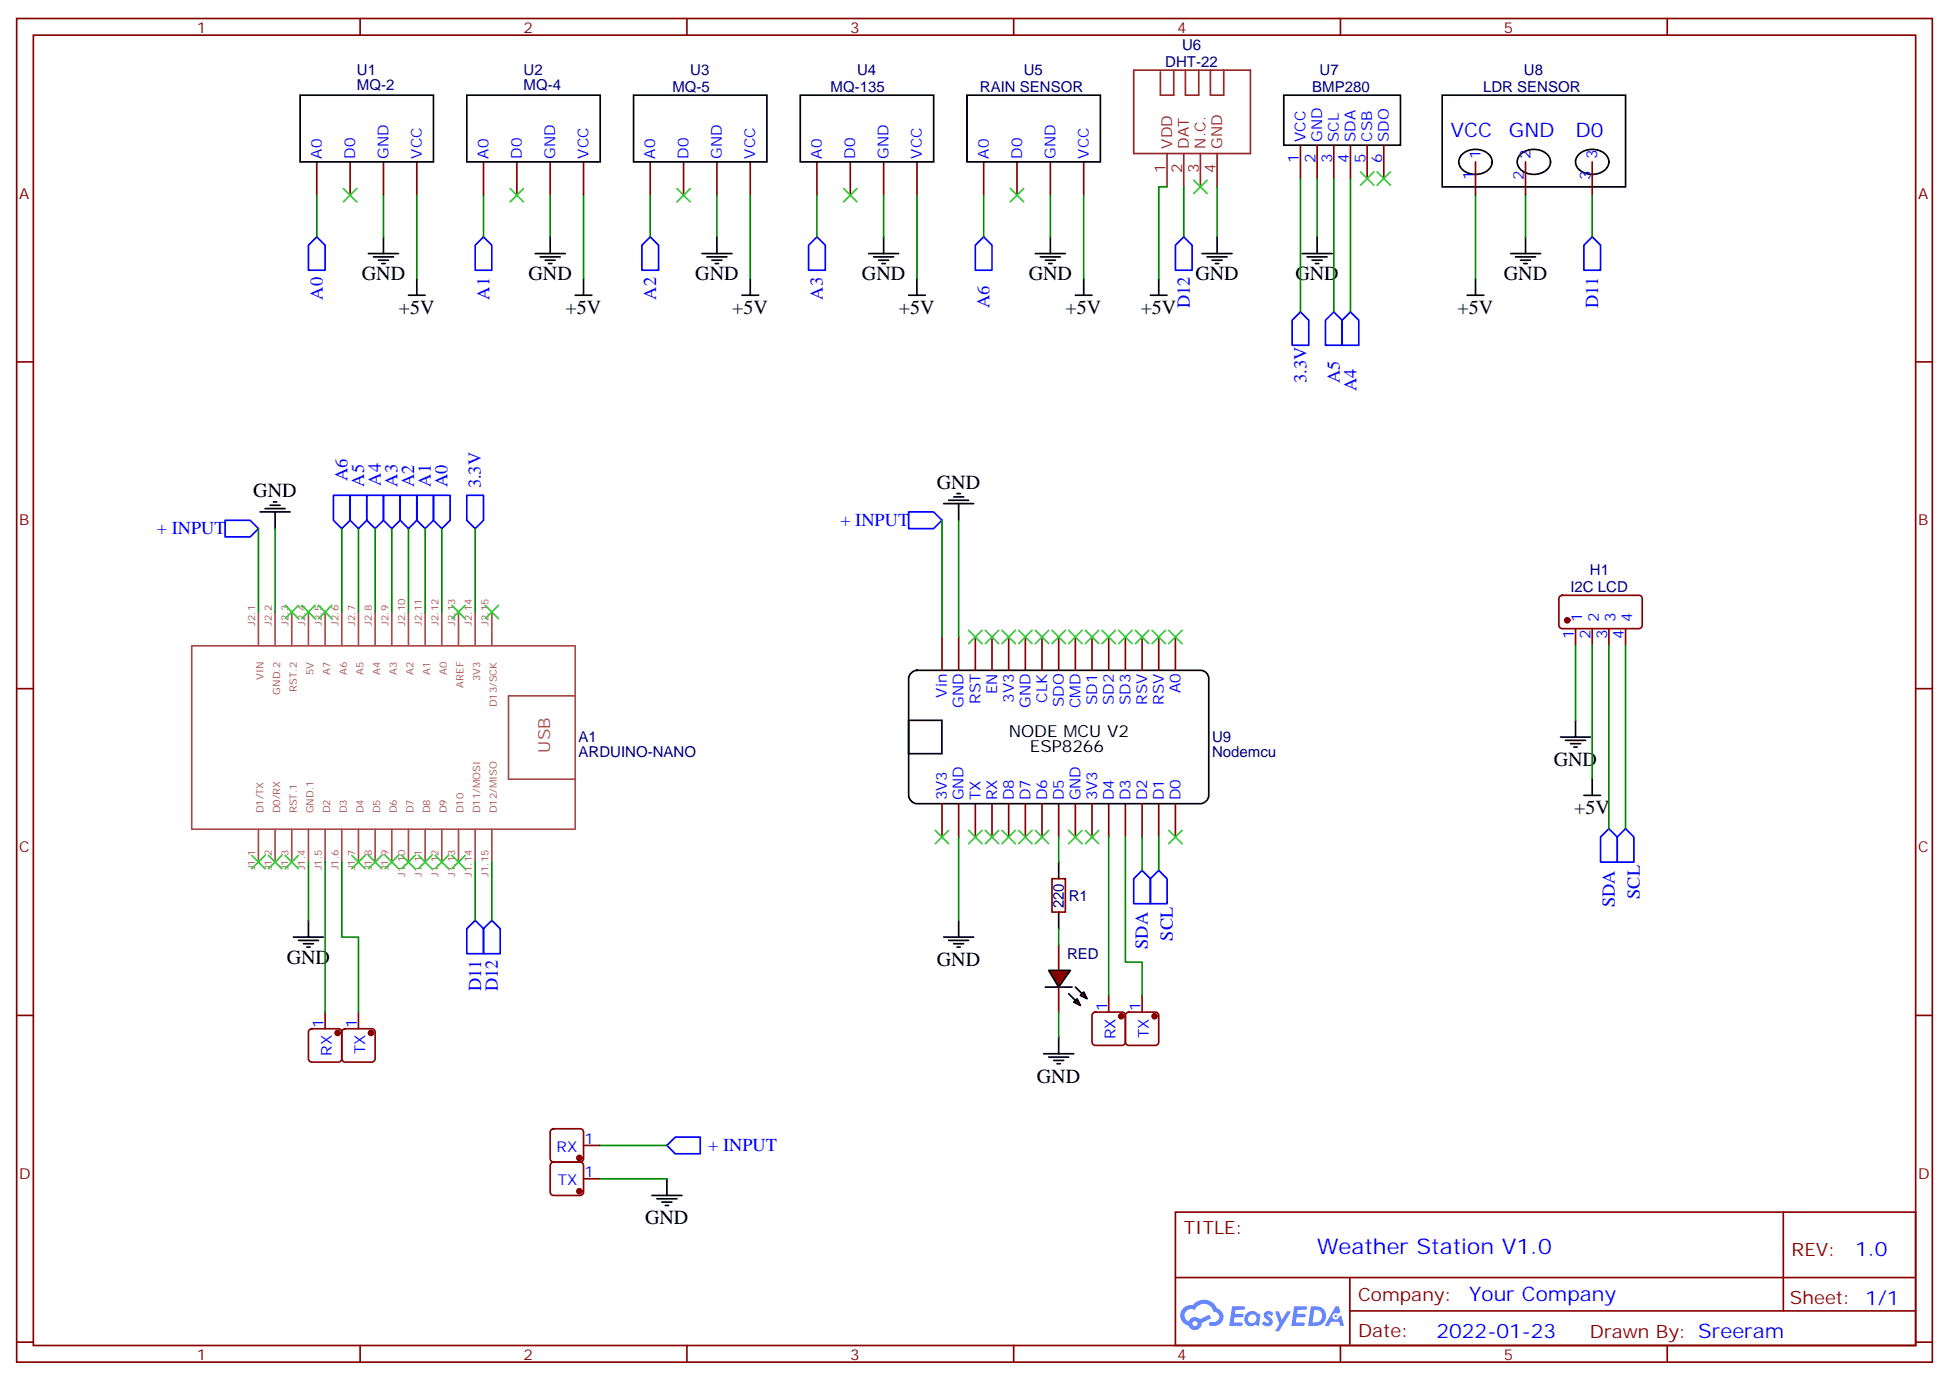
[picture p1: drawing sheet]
<svg xmlns="http://www.w3.org/2000/svg" width="412mm" height="292mm" viewBox="0 0 412 292" stroke-linecap="round" stroke-linejoin="round" font-family="sans-serif">
<g fill="none" stroke="#870000" stroke-width=".35">
<path d="M3.5 3.9h405.4v284.4h-405.4zM7.1 7.4h398.2v277.3h-398.2zM76.2 3.9v3.5M145.3 3.9v3.5M214.5 3.9v3.5M283.6 3.9v3.5M352.8 3.9v3.5M3.5 76.6h3.6M405.3 76.6h3.6M3.5 145.7h3.6M405.3 145.7h3.6M3.5 214.9h3.6"/>
<path d="M405.3 214.9h3.6M248.7 256.5h156.6v28.2h-156.6zM377.3 256.5v20.9M248.7 270.4h156.5M285.6 277.4h119.6M285.6 270.4v14.1M3.5 284h3.6M76.2 284.7v3.6M145.3 284.7v3.6M214.5 284.7v3.6M283.6 284.7v3.6M352.8 284.7v3.6"/>
<path d="M405.3 284h3.6"/>
</g>
<g fill="#5487ff">
<path d="M267.7 277.7a1.22 1.22 0 0 1 1.7 .2l-.4 .6a.47 .47 0 0 0-.3-.4 .47 .47 0 0 0-.5 .2v.1a1.55 1.55 0 0 1 1.1 1.5 1.34 1.34 0 0 1-2.3 .2l.5-.6 .7 .5a.29 .29 0 0 0 .3-.3 .29 .29 0 0 0-.2-.3 1.04 1.04 0 0 1-.6-1.7z"/>
<path d="M260.7 276.4h2.1a.43 .43 0 0 1 .5 .1 .43 .43 0 0 1 .1 .5l-.3 .2h-1.7l-.1 .8h1.5a.37 .37 0 0 1 .3 .4 .37 .37 0 0 1-.3 .4h-1.6l-.2 1.1h1.3a.43 .43 0 0 1 .5 0 .43 .43 0 0 1 .1 .5l-.3 .2h-2.5z"/>
<path d="M273.8 276.4h2.2a.43 .43 0 0 1 .4 .1 .43 .43 0 0 1 .1 .5l-.3 .2h-1.6l-.2 .8h1.6a.37 .37 0 0 1 .3 .4 .37 .37 0 0 1-.4 .4h-1.6l-.1 1.1h1.3a.43 .43 0 0 1 .4 0 .43 .43 0 0 1 .1 .5l-.3 .2h-2.4z"/>
<path d="M282.6 276.4h.7l.3 1.3-.6 .3a.69 .69 0 0 0-1 .3 .69 .69 0 0 0 .4 .9 .69 .69 0 0 0 .9-.6l.5-.2 .6 2.2h-.8l-.2-.9h-1.8l-.5 .9h-.8z"/>
<path d="M269.8 277.5h.8l.6 1.8 1.1-1.8h.9l-2.6 4.2h-.8l.9-1.5z"/>
<path d="M277.4 276.4l-.6 4.2h1.3a2.11 2.11 0 0 0 2.5-2.1 2.11 2.11 0 0 0-2.5-2.1zM278.1 277.2a1.39 1.39 0 0 1 1.7 1.4 1.39 1.39 0 0 1-1.8 1.3h-.3z"/>
<path d="M263.7 278.1a1.47 1.47 0 0 0-.1 2.1 1.47 1.47 0 0 0 2.1 .1l.7 .3 .3-2.3-.2-.3h-.4a1.49 1.49 0 0 0-2.4 .1zM264.4 278.4a.92 .92 0 0 1 1.5 .5 .92 .92 0 0 1-1.3 1.1 .9 .9 0 0 1-.2-1.6z"/>
<path d="M250.4 276.8a2.18 2.18 0 0 0 1.1 3.7 1.44 1.44 0 0 0 1.6 .9 1.44 1.44 0 0 0 1.2-1.4l2-1-.5-.8-1.9 1a1.47 1.47 0 0 0-2.4 .4 1.39 1.39 0 0 1-.7-1.9 1.39 1.39 0 0 1 2-.5 2.08 2.08 0 0 1 2.2-1.3 2.08 2.08 0 0 1 1.8 1.7 1.07 1.07 0 0 1 1.2 1 1.07 1.07 0 0 1-1 1.1h-.7a.43 .43 0 0 0-.5 .4 .43 .43 0 0 0 .4 .5 2 2 0 0 0 2.4-1 2 2 0 0 0-.7-2.6l-.4-.2a2.98 2.98 0 0 0-5.1-.6l-1.1 .1zM252.3 280.1a.55 .55 0 0 1 1.1 0 .55 .55 0 0 1-1.1 0z"/>
<circle cx="282.6" cy="278.5" r=".26"/>
</g>
<g fill="none" stroke="#870000" stroke-width=".35">
<path d="M67 34.3v7M74.1 34.3v7M81.1 34.3v7M88.2 34.3v7M102.3 34.3v7M109.4 34.3v7M116.4 34.3v7M123.5 34.3v7M137.6 34.3v7M144.6 34.3v7M151.7 34.3v7M158.7 34.3v7"/>
<path d="M172.9 34.3v7M179.9 34.3v7M187 34.3v7M194 34.3v7M208.1 34.3v7M215.2 34.3v7M222.2 34.3v7M229.3 34.3v7M275.2 30.7v7.1M278.7 30.7v7.1M282.2 30.7v7.1M285.8 30.7v7.1"/>
<path d="M289.3 30.7v7.1M292.8 30.7v7.1M312.2 34.3v7M322.8 34.3v7M336.9 34.3v7M199.3 134.8v7.1M202.8 134.8v7.1M206.4 134.8v7.1M209.9 134.8v7.1M213.4 134.8v7.1M217 134.8v7.1M220.5 134.8v7.1"/>
<path d="M224 134.8v7.1M227.5 134.8v7.1M231.1 134.8v7.1M234.6 134.8v7.1M238.1 134.8v7.1M241.7 134.8v7.1M245.2 134.8v7.1M248.7 134.8v7.1M199.3 170.1v7M202.8 170.1v7M206.4 170.1v7M209.9 170.1v7"/>
<path d="M213.4 170.1v7M217 170.1v7M220.5 170.1v7M224 170.1v7M227.5 170.1v7M231.1 170.1v7M234.6 170.1v7M238.1 170.1v7M241.7 170.1v7M245.2 170.1v7M248.7 170.1v7M65.5 217.9l.5-.2h5.6a.71 .71 0 0 1 .7 .7v5.6a.76 .76 0 0 1-.7 .8h-5.6a.76 .76 0 0 1-.7-.8v-5.6z"/>
<path d="M68.8 214.2v3.5M72.6 217.9l.4-.2h5.7a.71 .71 0 0 1 .7 .7v5.6a.76 .76 0 0 1-.7 .8h-5.7a.76 .76 0 0 1-.7-.8v-5.6zM75.8 214.2v3.5M231.3 214.4l.5-.2h5.6a.71 .71 0 0 1 .7 .7v5.6a.76 .76 0 0 1-.7 .7h-5.6a.76 .76 0 0 1-.7-.7v-5.6zM234.6 210.6v3.6M238.4 214.4l.4-.2h5.7a.71 .71 0 0 1 .7 .7v5.6a.76 .76 0 0 1-.7 .7h-5.7a.76 .76 0 0 1-.7-.7v-5.6zM241.7 210.6v3.6"/>
</g>
<g fill="none" stroke="#000" stroke-width=".35">
<path d="M63.5 20.1h28.2v14.2h-28.2zM98.8 20.1h28.2v14.2h-28.2zM134.1 20.1h28.2v14.2h-28.2zM169.3 20.1h28.3v14.2h-28.3zM204.6 20.1h28.2v14.2h-28.2zM271.6 20.1h24.7v10.6h-24.7zM305.2 20.1h38.8v19.4h-38.8zM309.5 32.6a4 4 0 0 1 6.1 1 2.67 2.67 0 0 1-2.6 3.2 3.4 3.4 0 0 1-4.3-2.5l.1-.7zM321.8 32.6a4 4 0 0 1 6.2 1 2.67 2.67 0 0 1-2.6 3.2 3.4 3.4 0 0 1-4.4-2.5l.1-.7zM334.2 32.6a4 4 0 0 1 6.1 1 2.67 2.67 0 0 1-2.6 3.2 3.4 3.4 0 0 1-4.3-2.5l.1-.7zM78 53.7h6.3M79 54.4h4.3"/>
<path d="M80.1 55.1h2.1M80.8 55.8h.7M81.1 50.1v3.6M88.2 58.9v3.6M113.2 53.7h6.4M114.3 54.4h4.2M115.4 55.1h2.1M116.1 55.8h.7M116.4 50.1v3.6M123.5 58.9v3.6M148.5 53.7h6.4M149.6 54.4h4.2"/>
<path d="M150.6 55.1h2.2M151.3 55.8h.7M151.7 50.1v3.6M158.7 58.9v3.6M183.8 53.7h6.3M184.9 54.4h4.2M185.9 55.1h2.1M186.6 55.8h.7M187 50.1v3.6M194 58.9v3.6M219.1 53.7h6.3M220.1 54.4h4.3"/>
<path d="M221.2 55.1h2.1M221.9 55.8h.7M222.2 50.1v3.6M229.3 58.9v3.6M245.2 58.9v3.6M254.4 53.7h6.3M255.4 54.4h4.2M256.5 55.1h2.1M257.2 55.8h.7M257.5 50.1v3.6M275.5 53.7h6.4M276.6 54.4h4.2"/>
<path d="M277.6 55.1h2.2M278.3 55.8h.7M278.7 50.1v3.6M312.2 58.9v3.6M319.6 53.7h6.4M320.7 54.4h4.2M321.7 55.1h2.1M322.4 55.8h.7M322.8 50.1v3.6M86.4 62.5h3.6M121.7 62.5h3.5M157 62.5h3.5"/>
<path d="M192.3 62.5h3.5M227.5 62.5h3.6M243.4 62.5h3.5M310.4 62.5h3.6M55 108.3h6.4M56.1 107.6h4.2M57.1 106.9h2.2M57.9 106.2h.7M58.2 108.3v3.6M192.3 152.4h7v7.1h-7zM192.8 142.4l1.2-.5h60a1.76 1.76 0 0 1 1.8 1.7v24.7a1.89 1.89 0 0 1-1.8 1.8h-60a1.89 1.89 0 0 1-1.7-1.8v-24.7v-.5zM62.1 198.3h6.3"/>
<path d="M63.1 199h4.3M64.2 199.7h2.1M65.3 194.8v3.5M64.9 200.4h.7"/>
</g>
<path d="M239.9 14.9h24.7v17.6h-24.7zM248.4 14.9v5.2h-2.9v-4.9M250.8 14.9v5.2h2.8v-5.2M256.1 14.9v5.2h2.8v-5.2M246.9 32.5v7M250.5 32.5v7M254 32.5v7M257.5 32.5v7" fill="none" stroke="#8c2424" stroke-width=".35"/>
<g fill="none" stroke="#a64a4a" stroke-width=".35">
<path d="M40.6 136.7h81.1v38.8h-81.1zM54.7 129.5v6.9M58.2 129.5v6.9M61.7 129.5v6.9M65.3 129.5v6.9M68.8 129.5v6.9M72.3 129.5v6.9M75.8 129.5v6.9M79.4 129.5v6.9M82.9 129.5v6.9M86.4 129.5v6.9M90 129.5v6.9"/>
<path d="M93.5 129.5v6.9M97 129.5v6.9M100.5 129.5v6.9M104.1 129.5v6.9M121.7 147.3h-14.1v17.6h14.1M54.7 175.5v6.9M58.2 175.5v6.9M61.7 175.5v6.9M65.3 175.5v6.9M68.8 175.5v6.9M72.3 175.5v6.9M75.8 175.5v6.9"/>
<path d="M79.4 175.5v6.9M82.9 175.5v6.9M86.4 175.5v6.9M90 175.5v6.9M93.5 175.5v6.9M97 175.5v6.9M100.5 175.5v6.9M104.1 175.5v6.9"/>
</g>
<g fill="none" stroke="#00f" stroke-width=".35">
<path d="M67 50.1l1.8 1.8v5.3h-3.5v-5.3zM102.3 50.1l1.8 1.8v5.3h-3.6v-5.3zM137.6 50.1l1.7 1.8v5.3h-3.5v-5.3zM172.9 50.1l1.7 1.8v5.3h-3.5v-5.3zM208.1 50.1l1.8 1.8v5.3h-3.5v-5.3zM250.5 50.1l1.7 1.8v5.3h-3.5v-5.3zM336.9 50.1l1.8 1.8v5.3h-3.6v-5.3zM275.2 66l1.7 1.8v5.3h-3.5v-5.3zM282.2 66l1.8 1.8v5.3h-3.5v-5.3zM285.8 66l1.7 1.8v5.3h-3.5v-5.3zM70.6 104.8h3.5v5.3l-1.8 1.8-1.7-1.8zM74.1 104.8h3.5v5.3l-1.8 1.8-1.7-1.8z"/>
<path d="M77.6 104.8h3.5v5.3l-1.7 1.8-1.8-1.8zM81.1 104.8h3.6v5.3l-1.8 1.8-1.8-1.8zM84.7 104.8h3.5v5.3l-1.8 1.8-1.7-1.8zM88.2 104.8h3.5v5.3l-1.7 1.8-1.8-1.8zM91.7 104.8h3.5v5.3l-1.7 1.8-1.8-1.8zM98.8 104.8h3.5v5.3l-1.8 1.8-1.7-1.8zM100.5 194.8l1.8 1.7v5.3h-3.5v-5.3zM104.1 194.8l1.7 1.7v5.3h-3.5v-5.3z"/>
</g>
<g fill="none" stroke="#008700" stroke-width=".35">
<path d="M246.9 39.5h-1.7v19.4M250.5 39.5v10.6M257.5 39.5v10.6M275.2 37.8v28.2M278.7 37.8v12.3M282.2 37.8v28.2M285.8 37.8v28.2M67 41.3v8.8M81.1 41.3v8.8M88.2 41.3v17.6M102.3 41.3v8.8M116.4 41.3v8.8"/>
<path d="M123.5 41.3v17.6M137.6 41.3v8.8M151.7 41.3v8.8M158.7 41.3v17.6M172.9 41.3v8.8M187 41.3v8.8M194 41.3v17.6M208.1 41.3v8.8M222.2 41.3v8.8M229.3 41.3v17.6M312.2 41.3v17.6M322.8 41.3v8.8"/>
<path d="M336.9 41.3v8.8M58.2 111.9v17.6M72.3 111.9v17.6M75.8 111.9v17.6M79.4 111.9v17.6M82.9 111.9v17.6M86.4 111.9v17.6M90 111.9v17.6M93.5 111.9v17.6M100.5 111.9v17.6M234.6 177.1v33.5M238.1 177.1v26.5h3.6v7"/>
<path d="M65.3 182.4v12.4M68.8 182.4v31.8M72.3 182.4v15.9h3.5v15.9M100.5 182.4v12.4M104.1 182.4v12.4"/>
</g>
<g fill="none" stroke="#3c3" stroke-width=".35">
<path d="M72.7 39.9l2.8 2.8M75.5 39.9l-2.8 2.8M107.9 39.9l2.9 2.8M110.8 39.9l-2.9 2.8M143.2 39.9l2.8 2.8M146 39.9l-2.8 2.8M178.5 39.9l2.8 2.8M181.3 39.9l-2.8 2.8M213.8 39.9l2.8 2.8M216.6 39.9l-2.8 2.8M252.6 38.1l2.8 2.9M255.4 38.1l-2.8 2.9"/>
<path d="M287.9 36.4l2.8 2.8M290.7 36.4l-2.8 2.8M291.4 36.4l2.8 2.8M294.2 36.4l-2.8 2.8"/>
</g>
<g fill="#870000" stroke="#870000" stroke-width=".35">
<circle cx="71.4" cy="218.6" r=".53"/>
<circle cx="78.5" cy="218.6" r=".53"/>
<circle cx="244.3" cy="215.1" r=".53"/>
<circle cx="237.2" cy="215.1" r=".53"/>
</g>
<g fill="#870000" stroke="#000" stroke-width=".35">
<path d="M221.9 205.4h4.6l-2.5 3.5z"/>
<path d="M221.2 208.9h5.6z"/>
<path d="M227.5 208.9l1.5 1.4z"/>
<path d="M226.1 210.3l1.4 1.4z"/>
<path d="M228.6 210.6l.7-.7 .7 1.4z"/>
<path d="M227.9 211.3l.7 1.5-1.4-.7z"/>
</g>
<path d="M330.1 126.2l.5-.2h16.2a.71 .71 0 0 1 .7 .7v5.6a.76 .76 0 0 1-.7 .7h-16.2a.76 .76 0 0 1-.8-.7v-5.6zM333.4 133v3.6M336.9 133v3.6M340.4 133v3.6M344 133v3.6M222.6 185.9h2.8v7.1h-2.8zM224 200.1v5.3M224 208.9v5.3M116.7 239.1l.4-.2h5.7a.71 .71 0 0 1 .7 .7v5.6a.76 .76 0 0 1-.7 .7h-5.7a.76 .76 0 0 1-.7-.7v-5.6zM116.7 246.1l.4-.2h5.7a.71 .71 0 0 1 .7 .7v5.7a.76 .76 0 0 1-.7 .7h-5.7a.76 .76 0 0 1-.7-.7v-5.7zM123.5 242.4h3.5M123.5 249.4h3.5" fill="none" stroke="#870000" stroke-width=".35"/>
<g fill="none" stroke="#000" stroke-width=".35">
<path d="M199.7 106.6h6.3M200.7 105.9h4.3M201.8 105.2h2.1M202.5 104.5h.7M202.8 106.6v3.5M330.2 156h6.3M331.3 156.7h4.2M332.3 157.4h2.1M333 158.1h.7M333.4 152.4v3.6M335.1 168.3h3.6M336.9 164.8v3.5"/>
<path d="M199.7 198.3h6.3M200.7 199h4.3M201.8 199.7h2.1M202.8 194.8v3.5M224 182.4v3.5M224 193v3.5M202.5 200.4h.7M224 219.5v3.5M220.8 223h6.4M221.9 223.7h4.2M223 224.4h2.1M223.7 225.1h.7"/>
<path d="M137.9 253h6.4M139 253.7h4.2M140.1 254.4h2.1M140.8 255.1h.7M141.1 249.4v3.6"/>
</g>
<g fill="none" stroke="#008700" stroke-width=".35">
<path d="M54.7 111.9v17.6M199.3 110.1v24.7M202.8 110.1v24.7M333.4 136.6v15.8M336.9 136.6v28.2M340.4 136.6v38.8M344 136.6v38.8M202.8 177.1v17.7M224 177.1v5.3M241.7 177.1v7.1M245.2 177.1v7.1M224 196.5v3.6"/>
<path d="M224 214.2v5.3M127 249.4h14.1M127 242.4h14.1"/>
</g>
<path d="M47.6 110.1h5.3l1.8 1.8-1.8 1.7h-5.3zM192.3 108.3h5.3l1.7 1.8-1.7 1.8h-5.3zM340.4 175.4l1.8 1.7v5.3h-3.5v-5.3zM344 175.4l1.7 1.7v5.3h-3.5v-5.3zM239.9 185.9l1.8-1.7 1.7 1.7v5.3h-3.5zM243.4 185.9l1.8-1.7 1.7 1.7v5.3h-3.5zM141.1 242.4l1.8-1.8h5.3v3.6h-5.3z" fill="none" stroke="#00f" stroke-width=".35"/>
<g fill="none" stroke="#3c3" stroke-width=".35">
<path d="M60.3 128.1l2.8 2.8M63.1 128.1l-2.8 2.8M63.9 128.1l2.8 2.8M66.7 128.1l-2.8 2.8M67.4 128.1l2.8 2.8M70.2 128.1l-2.8 2.8M95.6 128.1l2.8 2.8M98.4 128.1l-2.8 2.8M102.7 128.1l2.8 2.8M105.5 128.1l-2.8 2.8M205 133.4l2.8 2.8M207.8 133.4l-2.8 2.8"/>
<path d="M208.5 133.4l2.8 2.8M211.3 133.4l-2.8 2.8M212 133.4l2.8 2.8M214.8 133.4l-2.8 2.8M215.5 133.4l2.9 2.8M218.4 133.4l-2.9 2.8M219.1 133.4l2.8 2.8M221.9 133.4l-2.8 2.8M222.6 133.4l2.8 2.8M225.4 133.4l-2.8 2.8M226.1 133.4l2.9 2.8M229 133.4l-2.9 2.8"/>
<path d="M229.7 133.4l2.8 2.8M232.5 133.4l-2.8 2.8M233.2 133.4l2.8 2.8M236 133.4l-2.8 2.8M236.7 133.4l2.8 2.8M239.5 133.4l-2.8 2.8M240.2 133.4l2.9 2.8M243.1 133.4l-2.9 2.8M243.8 133.4l2.8 2.8M246.6 133.4l-2.8 2.8M247.3 133.4l2.8 2.8M250.1 133.4l-2.8 2.8"/>
<path d="M197.9 175.7l2.8 2.8M200.7 175.7l-2.8 2.8M205 175.7l2.8 2.8M207.8 175.7l-2.8 2.8M208.5 175.7l2.8 2.8M211.3 175.7l-2.8 2.8M212 175.7l2.8 2.8M214.8 175.7l-2.8 2.8M215.5 175.7l2.9 2.8M218.4 175.7l-2.9 2.8M219.1 175.7l2.8 2.8M221.9 175.7l-2.8 2.8"/>
<path d="M226.1 175.7l2.9 2.8M229 175.7l-2.9 2.8M229.7 175.7l2.8 2.8M232.5 175.7l-2.8 2.8M247.3 175.7l2.8 2.8M250.1 175.7l-2.8 2.8M53.3 181l2.8 2.8M56.1 181l-2.8 2.8M56.8 181l2.8 2.8M59.6 181l-2.8 2.8M60.3 181l2.8 2.8M63.1 181l-2.8 2.8"/>
<path d="M74.4 181l2.9 2.8M77.3 181l-2.9 2.8M78 181l2.8 2.8M80.8 181l-2.8 2.8M81.5 181l2.8 2.8M84.3 181l-2.8 2.8M85 181l2.8 2.8M87.8 181l-2.8 2.8M88.5 181l2.9 2.8M91.4 181l-2.9 2.8M92.1 181l2.8 2.8M94.9 181l-2.8 2.8"/>
<path d="M95.6 181l2.8 2.8M98.4 181l-2.8 2.8"/>
</g>
<g fill="#870000" stroke="#870000" stroke-width=".35">
<circle cx="122.6" cy="245" r=".53"/>
<circle cx="122.6" cy="252.1" r=".53"/>
<circle cx="331.6" cy="131.3" r=".53"/>
</g>
<text font-size="4.6" fill="#00f" x="278.7" y="265.3">Weather Station V1.0</text>
<g font-size="4.2" fill="#00f">
<text x="306.9" y="28.9">VCC</text>
<text x="319.3" y="28.9">GND</text>
<text x="333.4" y="29">D0</text>
<text x="392.5" y="265.8">1.0</text>
<text x="310.9" y="275.3">Your Company</text>
<text x="304" y="283.1">2022-01-23</text>
</g>
<g font-size="4.2">
<text x="76.6" y="59.3">GND</text>
<text x="111.8" y="59.3">GND</text>
<text x="147.1" y="59.3">GND</text>
<text x="182.4" y="59.3">GND</text>
<text x="217.7" y="59.3">GND</text>
<text x="252.9" y="59.3">GND</text>
<text x="274.1" y="59.3">GND</text>
<text x="318.2" y="59.3">GND</text>
<text x="84.4" y="66.5">+5V</text>
<text x="119.7" y="66.5">+5V</text>
<text x="154.9" y="66.5">+5V</text>
<text x="190.2" y="66.5">+5V</text>
<text x="225.5" y="66.5">+5V</text>
<text x="241.4" y="66.5">+5V</text>
<text x="308.4" y="66.5">+5V</text>
<text x="53.6" y="105.1">GND</text>
<text x="198.2" y="103.4">GND</text>
<text x="328.8" y="162.1">GND</text>
<text x="333.1" y="172.3">+5V</text>
<text x="60.7" y="203.9">GND</text>
<text x="198.2" y="204.4">GND</text>
<text x="219.4" y="229.1">GND</text>
<text x="136.5" y="259.1">GND</text>
</g>
<g font-size="3.9" fill="#00f">
<text x="68.3" y="63.4" transform="rotate(-90 68.3 63.4)">A0</text>
<text x="103.6" y="63.4" transform="rotate(-90 103.6 63.4)">A1</text>
<text x="138.8" y="63.4" transform="rotate(-90 138.8 63.4)">A2</text>
<text x="174.1" y="63.4" transform="rotate(-90 174.1 63.4)">A3</text>
<text x="209.4" y="65.2" transform="rotate(-90 209.4 65.2)">A6</text>
<text x="251.7" y="65.2" transform="rotate(-90 251.7 65.2)">D12</text>
<text x="338.2" y="65.2" transform="rotate(-90 338.2 65.2)">D11</text>
<text x="276.4" y="81" transform="rotate(-90 276.4 81)">3.3V</text>
<text x="283.5" y="81" transform="rotate(-90 283.5 81)">A5</text>
<text x="287" y="82.8" transform="rotate(-90 287 82.8)">A4</text>
<text x="73.6" y="101.8" transform="rotate(-90 73.6 101.8)">A6</text>
<text x="77.1" y="103" transform="rotate(-90 77.1 103)">A5</text>
<text x="80.6" y="102.8" transform="rotate(-90 80.6 102.8)">A4</text>
<text x="84.1" y="103" transform="rotate(-90 84.1 103)">A3</text>
<text x="87.6" y="103.1" transform="rotate(-90 87.6 103.1)">A2</text>
<text x="91.2" y="103" transform="rotate(-90 91.2 103)">A1</text>
<text x="94.7" y="103.1" transform="rotate(-90 94.7 103.1)">A0</text>
<text x="101.8" y="103.3" transform="rotate(-90 101.8 103.3)">3.3V</text>
<text x="33.2" y="113.1">+ INPUT</text>
<text x="177.8" y="111.3">+ INPUT</text>
<text x="341.7" y="192" transform="rotate(-90 341.7 192)">SDA</text>
<text x="347" y="190.2" transform="rotate(-90 347 190.2)">SCL</text>
<text x="242.9" y="200.8" transform="rotate(-90 242.9 200.8)">SDA</text>
<text x="248.2" y="199" transform="rotate(-90 248.2 199)">SCL</text>
<text x="101.8" y="209.8" transform="rotate(-90 101.8 209.8)">D11</text>
<text x="105.3" y="209.8" transform="rotate(-90 105.3 209.8)">D12</text>
<text x="149.8" y="243.6">+ INPUT</text>
</g>
<g font-size="3.9" fill="#800">
<text x="250.5" y="261.1">TITLE:</text>
<text x="379.1" y="265.8">REV:</text>
<text x="287.4" y="275.3">Company:</text>
<text x="378.7" y="275.9">Sheet: 1/1</text>
<text x="287.4" y="283">Date:</text>
<text x="336.4" y="283.1">Drawn By: Sreeram</text>
</g>
<g font-size="3.5">
<text x="213.4" y="156">NODE MCU V2</text>
<text x="217.9" y="159.2">ESP8266</text>
</g>
<text font-size="3.5" fill="#a54b4b" x="116.4" y="159.3" transform="rotate(-90 116.4 159.3)">USB</text>
<g font-size="3.2" fill="#800">
<text x="41.6" y="6.9">1</text>
<text x="110.8" y="6.9">2</text>
<text x="179.9" y="6.9">3</text>
<text x="249.1" y="6.9">4</text>
<text x="318.2" y="6.9">5</text>
<text x="4.1" y="42">A</text>
<text x="405.9" y="42">A</text>
<text x="4.1" y="111.2">B</text>
<text x="405.9" y="111.2">B</text>
<text x="4.1" y="180.3">C</text>
<text x="405.9" y="180.3">C</text>
<text x="4.1" y="249.4">D</text>
<text x="405.9" y="249.4">D</text>
<text x="41.6" y="287.7">1</text>
<text x="110.8" y="287.7">2</text>
<text x="179.9" y="287.7">3</text>
<text x="249.1" y="287.7">4</text>
<text x="318.2" y="287.7">5</text>
</g>
<g font-size="3.2" fill="#000080">
<text x="250.1" y="10.7">U6</text>
<text x="75.5" y="15.8">U1</text>
<text x="110.8" y="15.9">U2</text>
<text x="146.1" y="15.9">U3</text>
<text x="181.3" y="15.9">U4</text>
<text x="216.6" y="15.9">U5</text>
<text x="246.6" y="14.2">DHT-22</text>
<text x="279.2" y="15.9">U7</text>
<text x="322.4" y="15.9">U8</text>
<text x="75.5" y="19.1">MQ-2</text>
<text x="110.8" y="19.1">MQ-4</text>
<text x="142.3" y="19.5">MQ-5</text>
<text x="175.7" y="19.5">MQ-135</text>
<text x="207.3" y="19.5">RAIN SENSOR</text>
<text x="277.7" y="19.5">BMP280</text>
<text x="313.8" y="19.5">LDR SENSOR</text>
<text x="332.3" y="125.3">I2C LCD</text>
<text x="336.4" y="121.6">H1</text>
<text x="122.4" y="160.2">ARDUINO-NANO</text>
<text x="122.4" y="157.1">A1</text>
<text x="256.5" y="160.2">Nodemcu</text>
<text x="256.5" y="157.1">U9</text>
<text x="226.1" y="190.7">R1</text>
<text x="225.1" y="192.2" transform="rotate(-90 225.1 192.2)">220</text>
<text x="225.8" y="202.9">RED</text>
</g>
<g font-size="3.2" fill="#00f">
<text x="68.1" y="33.5" transform="rotate(-90 68.1 33.5)">A0</text>
<text x="75.1" y="33.5" transform="rotate(-90 75.1 33.5)">D0</text>
<text x="82.2" y="33.5" transform="rotate(-90 82.2 33.5)">GND</text>
<text x="89.3" y="33.5" transform="rotate(-90 89.3 33.5)">VCC</text>
<text x="103.4" y="33.5" transform="rotate(-90 103.4 33.5)">A0</text>
<text x="110.4" y="33.5" transform="rotate(-90 110.4 33.5)">D0</text>
<text x="117.5" y="33.5" transform="rotate(-90 117.5 33.5)">GND</text>
<text x="124.5" y="33.5" transform="rotate(-90 124.5 33.5)">VCC</text>
<text x="138.6" y="33.5" transform="rotate(-90 138.6 33.5)">A0</text>
<text x="145.7" y="33.5" transform="rotate(-90 145.7 33.5)">D0</text>
<text x="152.8" y="33.5" transform="rotate(-90 152.8 33.5)">GND</text>
<text x="159.8" y="33.5" transform="rotate(-90 159.8 33.5)">VCC</text>
<text x="173.9" y="33.5" transform="rotate(-90 173.9 33.5)">A0</text>
<text x="181" y="33.5" transform="rotate(-90 181 33.5)">D0</text>
<text x="188" y="33.5" transform="rotate(-90 188 33.5)">GND</text>
<text x="195.1" y="33.5" transform="rotate(-90 195.1 33.5)">VCC</text>
<text x="209.2" y="33.5" transform="rotate(-90 209.2 33.5)">A0</text>
<text x="216.3" y="33.5" transform="rotate(-90 216.3 33.5)">D0</text>
<text x="223.3" y="33.5" transform="rotate(-90 223.3 33.5)">GND</text>
<text x="230.4" y="33.5" transform="rotate(-90 230.4 33.5)">VCC</text>
<text x="274.8" y="34.5" transform="rotate(-90 274.8 34.5)">1</text>
<text x="276.2" y="30" transform="rotate(-90 276.2 30)">VCC</text>
<text x="278.3" y="34.5" transform="rotate(-90 278.3 34.5)">2</text>
<text x="279.8" y="30" transform="rotate(-90 279.8 30)">GND</text>
<text x="281.9" y="34.5" transform="rotate(-90 281.9 34.5)">3</text>
<text x="283.3" y="30" transform="rotate(-90 283.3 30)">SCL</text>
<text x="285.4" y="34.5" transform="rotate(-90 285.4 34.5)">4</text>
<text x="286.8" y="30" transform="rotate(-90 286.8 30)">SDA</text>
<text x="288.9" y="34.5" transform="rotate(-90 288.9 34.5)">5</text>
<text x="290.3" y="30" transform="rotate(-90 290.3 30)">CSB</text>
<text x="292.5" y="34.5" transform="rotate(-90 292.5 34.5)">6</text>
<text x="293.9" y="30" transform="rotate(-90 293.9 30)">SDO</text>
<text x="313.3" y="33.5" transform="rotate(-90 313.3 33.5)">1</text>
<text x="323.8" y="33.5" transform="rotate(-90 323.8 33.5)">2</text>
<text x="338" y="33.5" transform="rotate(-90 338 33.5)">3</text>
<text x="311.9" y="38" transform="rotate(-90 311.9 38)">1</text>
<text x="322.4" y="38" transform="rotate(-90 322.4 38)">2</text>
<text x="336.5" y="38" transform="rotate(-90 336.5 38)">3</text>
<text x="334.8" y="131.7" transform="rotate(-90 334.8 131.7)">1</text>
<text x="338.3" y="131.7" transform="rotate(-90 338.3 131.7)">2</text>
<text x="341.8" y="131.7" transform="rotate(-90 341.8 131.7)">3</text>
<text x="345.4" y="131.7" transform="rotate(-90 345.4 131.7)">4</text>
<text x="333" y="135.2" transform="rotate(-90 333 135.2)">1</text>
<text x="336.5" y="135.2" transform="rotate(-90 336.5 135.2)">2</text>
<text x="340.1" y="135.2" transform="rotate(-90 340.1 135.2)">3</text>
<text x="343.6" y="135.2" transform="rotate(-90 343.6 135.2)">4</text>
<text x="200.4" y="147.6" transform="rotate(-90 200.4 147.6)">Vin</text>
<text x="203.9" y="149.8" transform="rotate(-90 203.9 149.8)">GND</text>
<text x="207.4" y="148.9" transform="rotate(-90 207.4 148.9)">RST</text>
<text x="211" y="146.9" transform="rotate(-90 211 146.9)">EN</text>
<text x="214.5" y="148.8" transform="rotate(-90 214.5 148.8)">3V3</text>
<text x="218" y="149.8" transform="rotate(-90 218 149.8)">GND</text>
<text x="221.5" y="148.7" transform="rotate(-90 221.5 148.7)">CLK</text>
<text x="225.1" y="149.7" transform="rotate(-90 225.1 149.7)">SDO</text>
<text x="228.6" y="149.9" transform="rotate(-90 228.6 149.9)">CMD</text>
<text x="232.1" y="149.2" transform="rotate(-90 232.1 149.2)">SD1</text>
<text x="235.7" y="149.2" transform="rotate(-90 235.7 149.2)">SD2</text>
<text x="239.2" y="149.2" transform="rotate(-90 239.2 149.2)">SD3</text>
<text x="242.7" y="149.1" transform="rotate(-90 242.7 149.1)">RSV</text>
<text x="246.2" y="149.1" transform="rotate(-90 246.2 149.1)">RSV</text>
<text x="249.8" y="146.7" transform="rotate(-90 249.8 146.7)">A0</text>
<text x="200.4" y="169.4" transform="rotate(-90 200.4 169.4)">3V3</text>
<text x="203.9" y="169.4" transform="rotate(-90 203.9 169.4)">GND</text>
<text x="207.4" y="169.4" transform="rotate(-90 207.4 169.4)">TX</text>
<text x="211" y="169.4" transform="rotate(-90 211 169.4)">RX</text>
<text x="214.5" y="169.4" transform="rotate(-90 214.5 169.4)">D8</text>
<text x="218" y="169.4" transform="rotate(-90 218 169.4)">D7</text>
<text x="221.5" y="169.4" transform="rotate(-90 221.5 169.4)">D6</text>
<text x="225.1" y="169.4" transform="rotate(-90 225.1 169.4)">D5</text>
<text x="228.6" y="169.4" transform="rotate(-90 228.6 169.4)">GND</text>
<text x="232.1" y="169.4" transform="rotate(-90 232.1 169.4)">3V3</text>
<text x="235.7" y="169.4" transform="rotate(-90 235.7 169.4)">D4</text>
<text x="239.2" y="169.4" transform="rotate(-90 239.2 169.4)">D3</text>
<text x="242.7" y="169.4" transform="rotate(-90 242.7 169.4)">D2</text>
<text x="246.2" y="169.4" transform="rotate(-90 246.2 169.4)">D1</text>
<text x="249.8" y="169.4" transform="rotate(-90 249.8 169.4)">D0</text>
<text x="234.2" y="214" transform="rotate(-90 234.2 214)">1</text>
<text x="241.3" y="214" transform="rotate(-90 241.3 214)">1</text>
<text x="68.4" y="217.5" transform="rotate(-90 68.4 217.5)">1</text>
<text x="75.5" y="217.5" transform="rotate(-90 75.5 217.5)">1</text>
<text x="236" y="219.9" transform="rotate(-90 236 219.9)">RX</text>
<text x="243.1" y="219.6" transform="rotate(-90 243.1 219.6)">TX</text>
<text x="70.2" y="223.4" transform="rotate(-90 70.2 223.4)">RX</text>
<text x="77.3" y="223.1" transform="rotate(-90 77.3 223.1)">TX</text>
<text x="117.8" y="243.8">RX</text>
<text x="123.6" y="242">1</text>
<text x="118" y="250.9">TX</text>
<text x="123.6" y="249.1">1</text>
</g>
<g font-size="3.2" fill="#8d2323">
<text x="248" y="31.4" transform="rotate(-90 248 31.4)">VDD</text>
<text x="251.5" y="31.4" transform="rotate(-90 251.5 31.4)">DAT</text>
<text x="255.1" y="31.4" transform="rotate(-90 255.1 31.4)">N.C.</text>
<text x="258.6" y="31.4" transform="rotate(-90 258.6 31.4)">GND</text>
<text x="246.6" y="36.6" transform="rotate(-90 246.6 36.6)">1</text>
<text x="250.1" y="36.6" transform="rotate(-90 250.1 36.6)">2</text>
<text x="253.6" y="36.6" transform="rotate(-90 253.6 36.6)">3</text>
<text x="257.2" y="36.6" transform="rotate(-90 257.2 36.6)">4</text>
</g>
<g font-size="2.1" fill="#a54b4b">
<text x="54" y="132.4" transform="rotate(-90 54 132.4)">J2.1</text>
<text x="57.5" y="132.4" transform="rotate(-90 57.5 132.4)">J2.2</text>
<text x="61" y="132.4" transform="rotate(-90 61 132.4)">J2.3</text>
<text x="64.6" y="132.4" transform="rotate(-90 64.6 132.4)">J2.4</text>
<text x="68.1" y="132.4" transform="rotate(-90 68.1 132.4)">J2.5</text>
<text x="71.6" y="132.4" transform="rotate(-90 71.6 132.4)">J2.6</text>
<text x="75.2" y="132.4" transform="rotate(-90 75.2 132.4)">J2.7</text>
<text x="78.7" y="132.4" transform="rotate(-90 78.7 132.4)">J2.8</text>
<text x="82.2" y="132.4" transform="rotate(-90 82.2 132.4)">J2.9</text>
<text x="85.7" y="132.4" transform="rotate(-90 85.7 132.4)">J2.10</text>
<text x="89.3" y="132.4" transform="rotate(-90 89.3 132.4)">J2.11</text>
<text x="92.8" y="132.4" transform="rotate(-90 92.8 132.4)">J2.12</text>
<text x="96.3" y="132.4" transform="rotate(-90 96.3 132.4)">J2.13</text>
<text x="99.8" y="132.4" transform="rotate(-90 99.8 132.4)">J2.14</text>
<text x="103.4" y="132.4" transform="rotate(-90 103.4 132.4)">J2.15</text>
<text x="55.7" y="144" transform="rotate(-90 55.7 144)">VIN</text>
<text x="66.3" y="142.8" transform="rotate(-90 66.3 142.8)">5V</text>
<text x="69.8" y="142.8" transform="rotate(-90 69.8 142.8)">A7</text>
<text x="73.4" y="142.8" transform="rotate(-90 73.4 142.8)">A6</text>
<text x="76.9" y="142.8" transform="rotate(-90 76.9 142.8)">A5</text>
<text x="80.4" y="142.8" transform="rotate(-90 80.4 142.8)">A4</text>
<text x="83.9" y="142.8" transform="rotate(-90 83.9 142.8)">A3</text>
<text x="87.5" y="142.8" transform="rotate(-90 87.5 142.8)">A2</text>
<text x="91" y="142.8" transform="rotate(-90 91 142.8)">A1</text>
<text x="94.5" y="142.8" transform="rotate(-90 94.5 142.8)">A0</text>
<text x="59.2" y="147" transform="rotate(-90 59.2 147)">GND.2</text>
<text x="62.8" y="146.4" transform="rotate(-90 62.8 146.4)">RST.2</text>
<text x="98.1" y="145.5" transform="rotate(-90 98.1 145.5)">AREF</text>
<text x="101.6" y="144.2" transform="rotate(-90 101.6 144.2)">3V3</text>
<text x="105.1" y="149.7" transform="rotate(-90 105.1 149.7)">D13/SCK</text>
<text x="55.7" y="172.1" transform="rotate(-90 55.7 172.1)">D1/TX</text>
<text x="59.2" y="172.1" transform="rotate(-90 59.2 172.1)">D0/RX</text>
<text x="62.8" y="172.1" transform="rotate(-90 62.8 172.1)">RST.1</text>
<text x="66.3" y="172.1" transform="rotate(-90 66.3 172.1)">GND.1</text>
<text x="69.8" y="172.1" transform="rotate(-90 69.8 172.1)">D2</text>
<text x="73.4" y="172.1" transform="rotate(-90 73.4 172.1)">D3</text>
<text x="76.9" y="172.1" transform="rotate(-90 76.9 172.1)">D4</text>
<text x="80.4" y="172.1" transform="rotate(-90 80.4 172.1)">D5</text>
<text x="83.9" y="172.1" transform="rotate(-90 83.9 172.1)">D6</text>
<text x="87.5" y="172.1" transform="rotate(-90 87.5 172.1)">D7</text>
<text x="91" y="172.1" transform="rotate(-90 91 172.1)">D8</text>
<text x="94.5" y="172.1" transform="rotate(-90 94.5 172.1)">D9</text>
<text x="98.1" y="172.1" transform="rotate(-90 98.1 172.1)">D10</text>
<text x="101.6" y="172.1" transform="rotate(-90 101.6 172.1)">D11/MOSI</text>
<text x="105.1" y="172.1" transform="rotate(-90 105.1 172.1)">D12/MISO</text>
<text x="54" y="184.2" transform="rotate(-90 54 184.2)">J1.1</text>
<text x="57.5" y="184.2" transform="rotate(-90 57.5 184.2)">J1.2</text>
<text x="61" y="184.2" transform="rotate(-90 61 184.2)">J1.3</text>
<text x="64.6" y="184.2" transform="rotate(-90 64.6 184.2)">J1.4</text>
<text x="68.1" y="184.2" transform="rotate(-90 68.1 184.2)">J1.5</text>
<text x="71.6" y="184.2" transform="rotate(-90 71.6 184.2)">J1.6</text>
<text x="75.2" y="184.2" transform="rotate(-90 75.2 184.2)">J1.7</text>
<text x="78.7" y="184.2" transform="rotate(-90 78.7 184.2)">J1.8</text>
<text x="82.2" y="184.2" transform="rotate(-90 82.2 184.2)">J1.9</text>
<text x="85.7" y="185.5" transform="rotate(-90 85.7 185.5)">J1.10</text>
<text x="89.3" y="185.5" transform="rotate(-90 89.3 185.5)">J1.11</text>
<text x="92.8" y="185.5" transform="rotate(-90 92.8 185.5)">J1.12</text>
<text x="96.3" y="185.5" transform="rotate(-90 96.3 185.5)">J1.13</text>
<text x="99.8" y="185.5" transform="rotate(-90 99.8 185.5)">J1.14</text>
<text x="103.4" y="185.5" transform="rotate(-90 103.4 185.5)">J1.15</text>
</g>
</svg>
